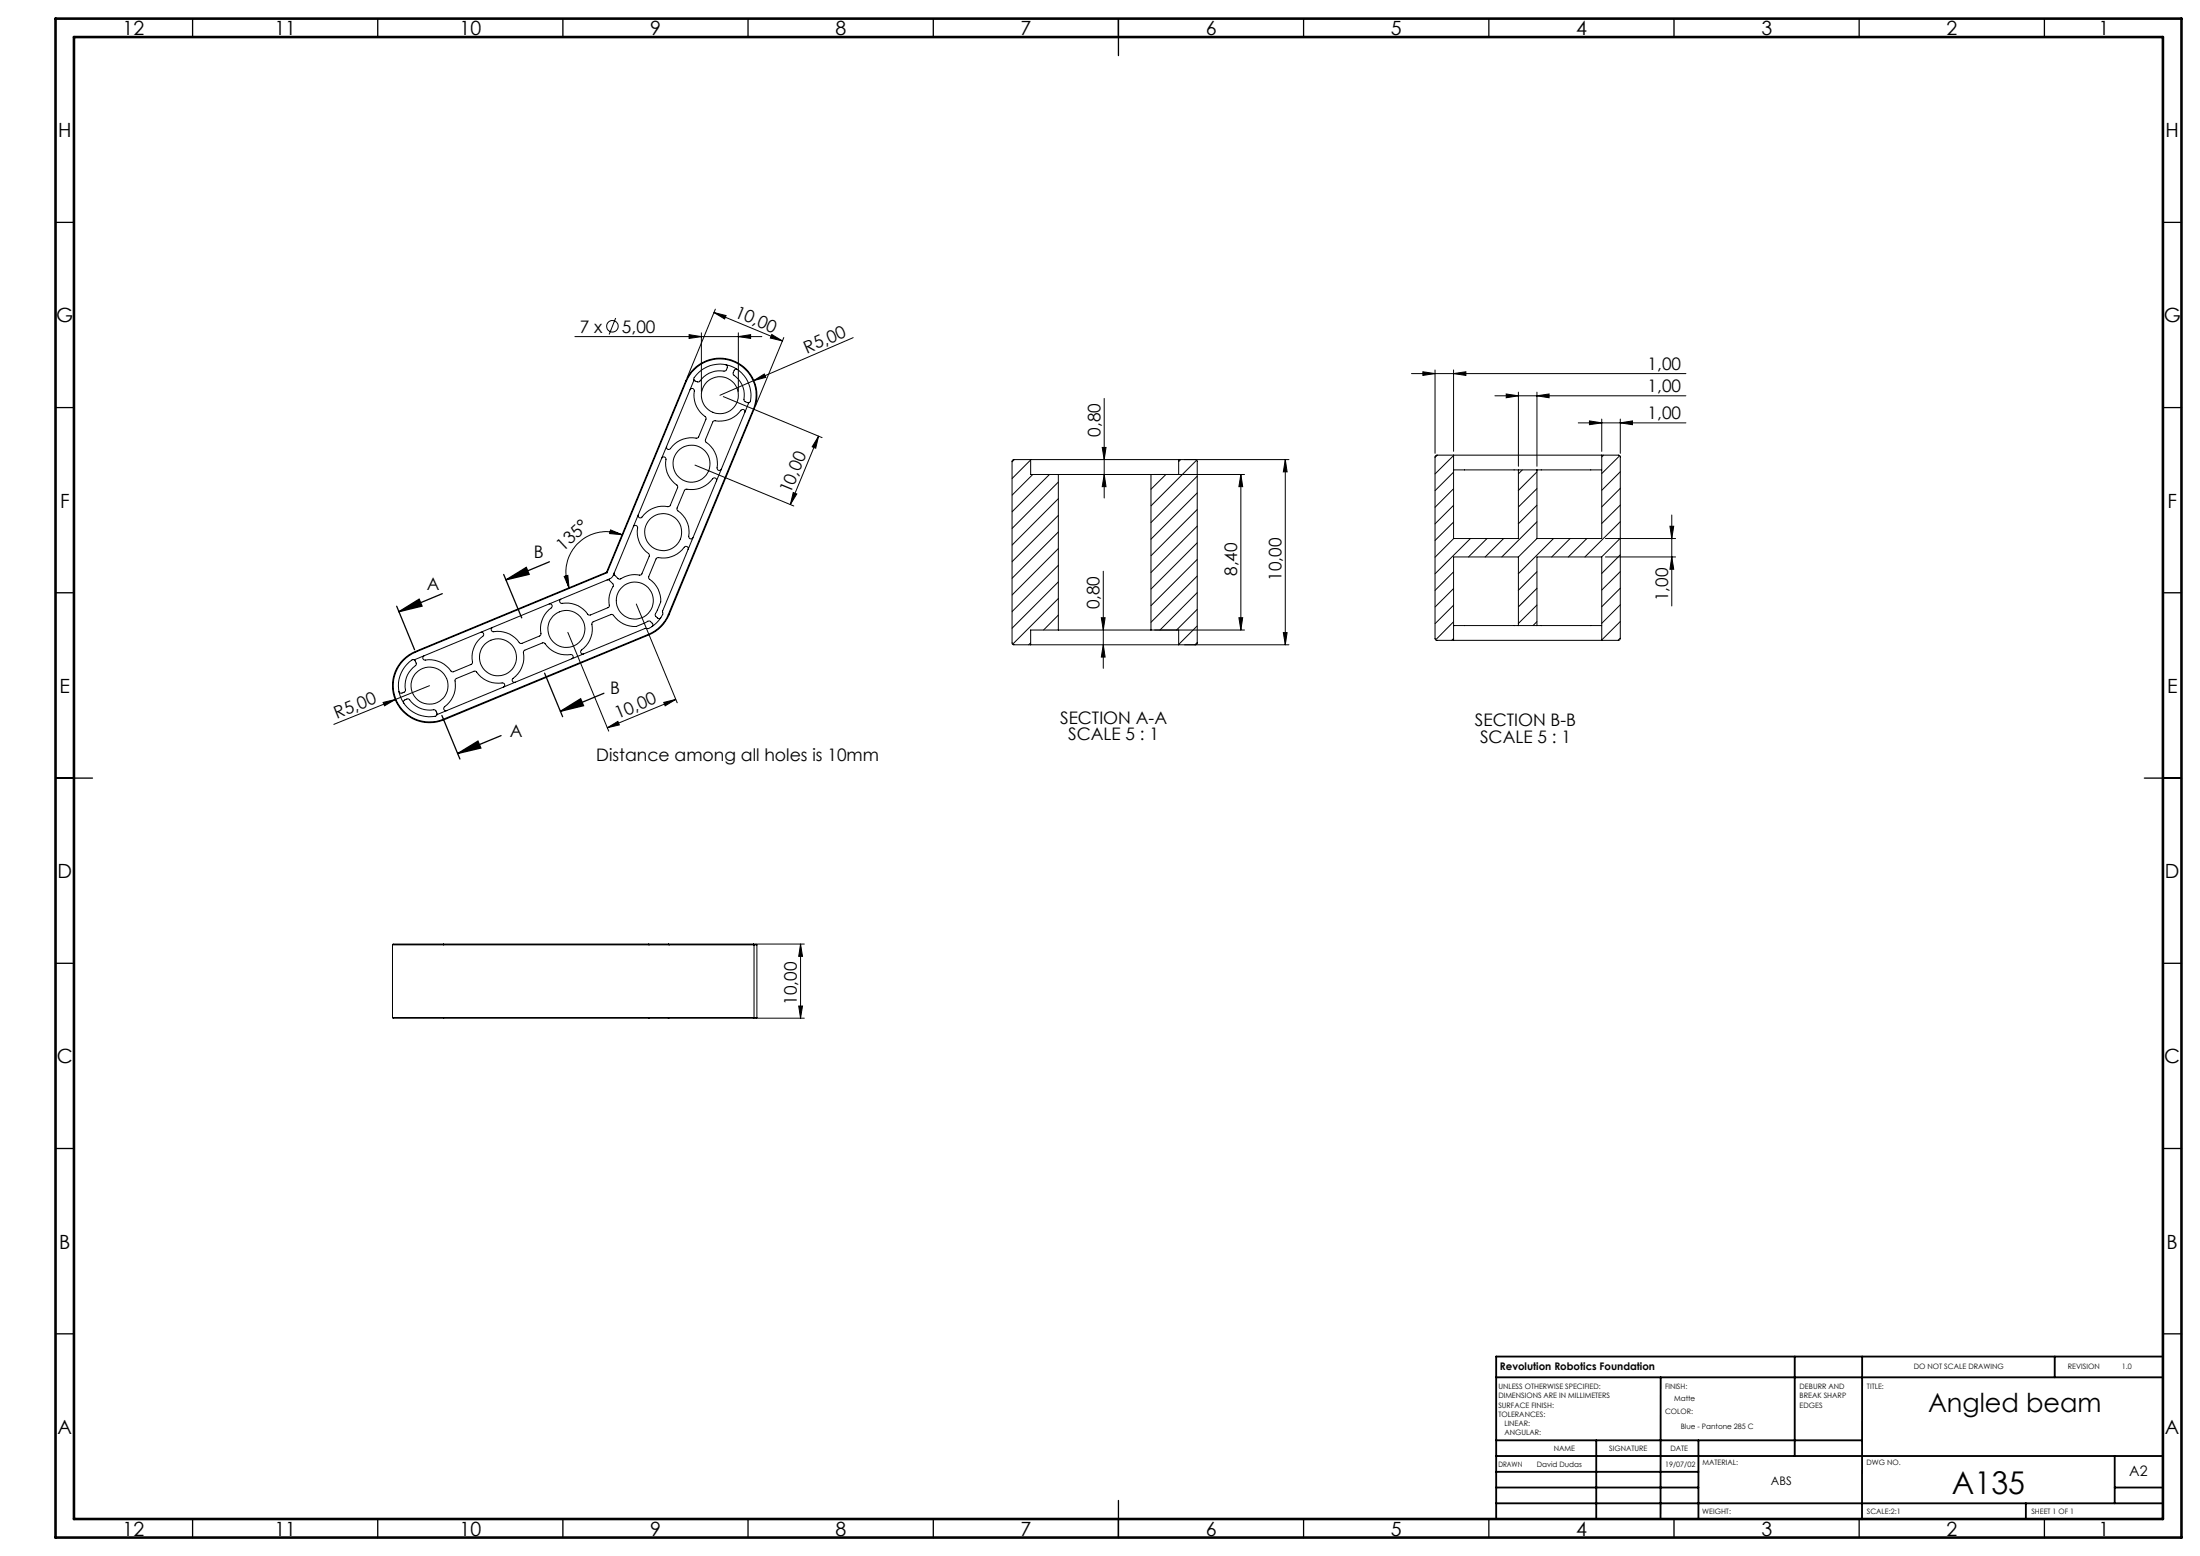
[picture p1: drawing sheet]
<svg xmlns="http://www.w3.org/2000/svg" width="594mm" height="420mm" viewBox="0 0 594 420" stroke-linecap="round" stroke-linejoin="round" font-family="sans-serif">
<g fill="none" stroke="#000" stroke-width=".27">
<path d="M155.2 90.9h50.5M166.2 85.8l-1.7 4.5M186.1 90.3l3.3 .6-3.3 .5zM189.4 89.8v15.9M192.8 84.4l3.2 .8-.3 .9zM192.8 84.4l18.4 7.6M193.1 83.4l-7.6 18.5M195.9 98.4a.6 .6 0 0 1 .5 .9l-.5 .8a7.6 7.6 0 0 0-7.2 3l-1-.2-.3-.3M199.1 99.7a.6 .6 0 0 0-.9 .3l-.3 1a7.3 7.3 0 0 1 3 7.2l1.3 .5M199.4 90.9l3.3-.6v1.1zM199.4 89.8v15.9M208.4 90.3l2.8 1.7-3.2-.8z"/>
<path d="M211.6 91.1l-7.6 18.5M230.4 91.1l-26.8 11.6M387.5 99.9v22.5M392.5 99.9v21.9M185.1 102.9a10 10 0 0 1 13.1-5.4 10 10 0 0 1 5.4 13M185.1 102.9h.2M185.1 102.9l-21.3 51.6M185.3 102.9a9.8 9.8 0 0 1 12.8-5.3 9.8 9.8 0 0 1 5.3 12.8M185.3 102.9l-21.4 51.7M186.3 105.2a.61 .61 0 0 1 .7-.3 .61 .61 0 0 1 .5 .6 7.7 7.7 0 0 0 3.1 7.3v.3l-2 4.8-.3 .3a7.6 7.6 0 0 0-7.4 3l-.7 .1-.2-.8M187.4 102.6l-.1-.2a8.3 8.3 0 0 1 9.7-3.7 8.3 8.3 0 0 1 5.7 8.6l-.1 .9-.4 .5M187.4 102.6l-21.9 52.8-.3 .5-.5 .3-52.8 21.9"/>
<path d="M195.3 107.1l26.7 11M201.1 111.4a.6 .6 0 0 0-.3-.8 .6 .6 0 0 0-.7 .2 7.4 7.4 0 0 1-7.3 2.8l-.3 .2-2 4.9v.5a7.4 7.4 0 0 1 3.1 7.3l.5 .5 .4-.1 .3-.3M202.2 108.7l-23.3 56.2 .1 .5a6.7 6.7 0 0 1-4.2 4.3l-.6-.1-56.2 23.3M203.4 110.4l.2 .1M203.4 110.4l-23 55.5M203.6 102.7l2.8-1.8 .4 1zM203.6 102.7l-9.2 4M203.6 110.5l-22.9 55.4M221 117.7l-7.6 18.5M221 117.7l-.8 3.3-.9-.4zM298.1 107.5v26.9M381.1 100.8h74.1"/>
<path d="M384.2 100.3l3.3 .5-3.3 .5zM392.5 100.8l3.3-.5v1zM403.6 106.8h51.6M406.7 106.3l3.3 .5-3.3 .6zM410 105.9v20M415 106.8l3.3-.5v1.1zM415 105.9v20M426.1 114.1h29.1M429.2 113.6l3.3 .5-3.3 .5zM432.5 113.1v8.7M437.5 114.1l3.3-.5v1zM437.5 113.1v9.3"/>
<path d="M178.6 123.7a.61 .61 0 0 1 .8-.4 .61 .61 0 0 1 .4 .7 7.4 7.4 0 0 0 3.1 7.1l.1 .5-2 4.8-.4 .3a7.8 7.8 0 0 0-7.6 3.1l-.6-.2-.1-.6M187.6 125.5l26.7 11.1M193.4 129.8a.59 .59 0 0 0-.2-.7 .59 .59 0 0 0-.8 .1 7.6 7.6 0 0 1-7.3 2.9l-2.3 5v.5a7.5 7.5 0 0 1 3.2 7.4l.2 .4 .4 .1 .5-.4M214.2 132.9l.9 .4-1.7 2.9zM273.9 124.1l-.6 .6M278.3 124.2l-5 5M278.3 124.1h-4.7l-.3 .4v49.2l.3 .3h4.7M278.3 124.1h39.9M278.3 124.1v4h7.4M278.8 128.1l-5.5 5.5M283.4 128.1l-10.1 10M285.7 130.1l-12.4 12.5"/>
<path d="M285.7 134.6l-12.4 12.5M285.7 139.1l-12.4 12.5M285.7 128.1h25.1M285.7 128.1v42M297.6 120.8h1l-.5 3.3zM298.1 128.1l.5 3.3h-1zM310.8 128.1h25.2M310.8 128.1v42M314.8 128.1l-4 4M318.2 124.1h29.8M318.2 124.1v4M318.8 124.1l-.6 .5"/>
<path d="M322.8 124.1l.5 .4v49.2l-.5 .3M323.1 124.2l-12.3 12.3M323.3 128.5l-12.5 12.6M323.3 133.1l-12.5 12.4M323.3 137.5l-12.5 12.5M335 128.1l.5 3.3h-1zM335 128.1v42M347 124.1l.5 3.3h-1zM347 124.1v49.9M388.1 122.9l-.6 .6M392.5 122.9h-4.6l-.4 .4v49l.4 .5h4.6M392.5 126.8h17.5"/>
<path d="M392.5 122.9h40M392.5 122.9v22.5h17.5v-18.6M392.5 123l-5 4.9M392.5 127.4l-5 5.1M392.5 131.9l-5 5M392.5 136.4l-5 5M410 126.8h5M411 126.8l-1 1.1M415 126.8h17.5M415 126.8v18.6M415 127.4l-5 5M415 131.9l-5 5"/>
<path d="M415 136.4l-5 5M432.5 122.9h4.6l.4 .4v49l-.4 .5h-4.6M432.5 122.9v22.5h-17.5M433 122.9l-.5 .4M437.3 123l-4.8 4.8M437.5 127.3l-5 5M437.5 131.8l-5 5M437.5 136.3l-5 5M451.4 139v24.6M152.3 155.6l1-.3 .3 3.4zM163.8 154.5l.1 .1M163.8 154.5l-51.7 21.3"/>
<path d="M163.9 156.5l.6 .1 1.1 1.3a8.8 8.8 0 0 0-1.1 5.9l-5.1 2.2h-.5a7.6 7.6 0 0 0-7.5-3.2l-.3-.6 .3-.5M163.9 154.6l-51.7 21.4M164.9 143l3.1 1.3-3.4-.3zM168 144.3a11 11 0 0 0-12 2.4 11 11 0 0 0-2.4 12M171 142.2a.61 .61 0 0 1 .7-.4 .61 .61 0 0 1 .5 .7 7.7 7.7 0 0 0 3.1 7.2v.4l-2.2 5.1a8.8 8.8 0 0 0-5.9 1.1l-1.3-1.1-.1-.6M185.8 148.3a.59 .59 0 0 0-.3-.8 .59 .59 0 0 0-.8 .2 7.6 7.6 0 0 1-7.3 2.9l-.3 .3-1.9 4.7v.5a7.5 7.5 0 0 1 3.2 6.4l-.9 2.1a1.66 1.66 0 0 0-.4 1.8l.4 .4a.58 .58 0 0 0 .9-.1M285.7 143.6l-12.4 12.5M285.7 148.1l-12.4 12.5M285.7 152.6l-12.4 12.5M285.7 157.1l-12.4 12.5M297.9 154.2v26.2M323.3 142l-12.5 12.5"/>
<path d="M323.3 146.5l-12.5 12.5M323.3 151l-12.5 12.5M323.3 155.5l-12.5 12.5M323.3 160l-10.1 10.1M392.5 140.9l-5 5M392.5 154.4l-5 5M392.5 158.9l-5 4.9M392.5 145.4l-5 5M397 145.4l-9.5 9.5M401.5 145.4l-5 4.9M406 145.4l-5 4.9M410 150.3v18.6"/>
<path d="M410 150.3h-17.5v22.5M415 140.8l-9.5 9.5M415 145.4l-5 4.9M415 154.3l-5 5M415 158.8l-5 5M419.5 145.4l-9.5 9.5M423.9 145.4l-4.9 4.9M428.4 145.4l-5 4.9M433.5 145.4h18.9M433.5 150.3h18.9M437.5 140.8l-9.6 9.5M437.5 145.3l-5.1 5"/>
<path d="M437.5 149.8l-5 5M437.5 154.3l-5 5M437.5 158.8l-5 5M450.9 142h1l-.5 3.4zM451.4 150.3l.5 3.4h-1zM111.9 178.1l-.3-.1a8.3 8.3 0 0 0-3.4 10.3 8.3 8.3 0 0 0 9.7 4.8l.1-.2M111.9 178.1l.5 1.3a7.3 7.3 0 0 0-3 7.2l-.9 .5a.59 .59 0 0 1-.8-.5M112.1 175.8a10 10 0 0 0-5.4 13.1 10 10 0 0 0 13.1 5.4M112.1 175.8l.1 .2M112.2 176a9.8 9.8 0 0 0-5.3 12.8 9.8 9.8 0 0 0 12.8 5.3M129.8 170.7a.6 .6 0 0 1 .7 .3 .6 .6 0 0 1-.1 .7 7.5 7.5 0 0 0-2.9 7.4l-5.1 2.2h-.4a7.5 7.5 0 0 0-7.4-3.1l-.4-.5v-.4l.3-.3M148.3 163a.61 .61 0 0 1 .7 .3 .61 .61 0 0 1-.2 .8 7.5 7.5 0 0 0-2.8 7.3l-5.1 2.3h-.5a7.6 7.6 0 0 0-7.5-3.3l-.3-.5 .4-.5"/>
<path d="M153.3 170.7l11.1 26.7M154.4 177.8a.59 .59 0 0 0 .3-.7 .59 .59 0 0 0-.6-.4 7.6 7.6 0 0 1-7.2-3.2l-5.2 2-.3 .4a7.8 7.8 0 0 1-3.1 7.6l.2 .6h.6M171.8 163l11 26.7M175.2 171.2v.2M175.2 171.2l-55.5 22.9M175.2 171.4l-55.4 22.9M176 169.1a.58 .58 0 0 0 .1-.9l-.7-.6-1.3 .6a6.1 6.1 0 0 1-7.9-1.4l-.6-.8-.5-.2-4.9 2-.4 .4a7.8 7.8 0 0 1-3 7.6l.2 .6 .6 .1M180.4 165.9a9.9 9.9 0 0 1-5.2 5.3M180.4 165.9h.3M180.7 165.9a10.2 10.2 0 0 1-5.5 5.5M278.3 173.5l-.6 .5M278.3 174h39.9"/>
<path d="M285.7 161.6l-12.3 12.3M285.7 166l-3.9 4.1M285.7 170.1h25.1M285.7 170.1h-7.4v3.9M297.4 166.7h1l-.5 3.4zM297.9 174l.5 3.4h-1zM310.8 170.1h25.2M318.2 174h29.8M318.2 170.1v3.9M323.3 164.5l-5.6 5.6M323.3 169l-5.1 5M323.3 173.4l-.6 .6"/>
<path d="M334.5 166.7h1l-.5 3.4zM346.5 170.8h1l-.5 3.2zM392.5 168.9h17.5M392.5 172.8h40M392.5 163.4l-5 5M392.5 167.8l-4.9 4.9M392.5 172.3l-.5 .5M410 168.9h5M415 168.9h17.5M415 168.9v-18.6h17.5v22.5M415 163.3l-5 5M415 167.8l-1.1 1.1"/>
<path d="M437.5 163.2l-5 5.1M437.5 167.8l-5 4.9M437.5 172.2l-.7 .6M103.4 189.6l3.3-.8-2.9 1.7zM106.7 188.8l-16.6 6.7M109 189.8a.56 .56 0 0 1 .3-.9l1-.3a7.3 7.3 0 0 0 7.2 3l.5 1.3M116 185.1l-9.3 3.7M119.7 194.1l.1 .2M135.9 185.5a.6 .6 0 0 0 .3-.7 .6 .6 0 0 0-.6-.5 7.6 7.6 0 0 1-7.2-3.1l-5.2 1.9-.3 .4a7.6 7.6 0 0 1-3.1 7.6l.2 .6 .7 .1M164 196.4l2.8-1.7 .4 1zM179.2 189.6l3.3-.8-2.9 1.7zM182.5 188.8l-18.5 7.6"/>
<path d="M106 255h13.8M106 255v19.7M119.7 254.8h-13.6l-.1 .2M119.7 254.8l.1 .2M119.7 254.8h55.5M119.8 255h55.4M175.2 254.8v.2M175.2 254.8h5.2M175.2 255h5.5M180.4 254.8l.3 .2M180.4 254.8h23M180.7 255h22.9"/>
<path d="M203.4 254.8h.8l.2 .2M203.4 254.8l.2 .2M203.6 255h.8M203.6 255v19.7M204.4 255v19.7M204.4 254.8h12.8M216.1 254.8v20M216.1 254.8l.6 3.3h-1zM106 274.7l.1 .1h13.6M106 274.7h13.8M119.7 274.8h55.5M119.8 274.7l-.1 .1"/>
<path d="M119.8 274.7h55.4M175.2 274.8h5.2M175.2 274.7v.1M175.2 274.7h5.5M180.4 274.8h23M180.7 274.7l-.3 .1M180.7 274.7h22.9M203.6 274.7l-.2 .1M203.6 274.7h.8M204.4 274.7l-.1 .1h-.9M204.4 274.8h12.8M215.7 271.6h1l-.6 3.2z"/>
<circle cx="165.3" cy="88.1" r="1.55"/>
<circle cx="194.4" cy="106.7" r="5"/>
<circle cx="186.7" cy="125.2" r="5"/>
<circle cx="179.1" cy="143.6" r="5"/>
<circle cx="134.5" cy="177.4" r="5"/>
<circle cx="152.9" cy="169.8" r="5"/>
<circle cx="171.4" cy="162.1" r="5"/>
<circle cx="116" cy="185.1" r="5"/>
</g>
<g fill="none" stroke="#000" stroke-width=".35">
<path d="M52 5v5M102 5v5M152 5v5M202 5v5M252 5v5M302 5v10M352 5v5M402 5v5M452 5v5M502 5v5M552 5v5M15 60h5"/>
<path d="M584 60h5M15 110h5M584 110h5M136 155.1l4.9 11.7M136.6 156.5l5.5-3.3 .8 1.8zM148.3 151.6l-11.7 4.9M15 160h5M107.1 163.6l4.8 11.8M107.7 165.1l5.5-3.4 .7 1.9zM119.4 160.2l-11.7 4.9M584 160h5M119.3 193.1l4.9 11.8"/>
<path d="M135.3 198.6l-11.7 4.8M147 181.7l4.9 11.7M151.3 192l5.5-3.4 .8 1.9zM163.1 187.1l-11.8 4.9M15 210h10M123.6 203.4l5.4-3.4 .8 1.9zM579 210h10M15 260h5M584 260h5M15 310h5M584 310h5M15 360h5"/>
<path d="M584 360h5M52 410v5M102 410v5M152 410v5M202 410v5M252 410v5M302 405v10M352 410v5M402 410v5M452 410v5M502 410v5M552 410v5"/>
</g>
<g fill="none" stroke="#000" stroke-width=".5">
<path d="M404 371.8h180M448.4 371.8l-.1 38.3M484.6 366.2v26.8M502.8 366.2l-.1 43.9M554.8 366.2v5.6M584 366.2h-180v43.8M404 388.8h98.8M404 397.3h54.6M404 393h180M431 388.8v21.2M458.6 388.8v21.2M571 393v12.8"/>
<path d="M404 405.8h180M404 401.5h54.6M547 405.8v4.2M571 401.5h13"/>
</g>
<path d="M15 5h574v410h-574zM20 10h564v400h-564z" fill="none" stroke="#000" stroke-width=".7"/>
<g fill="#000">
<path d="M203.6 102.7l2.8-1.8 .4 1zM103.4 189.6l3.3-.8-2.9 1.7z"/>
<path d="M186.1 90.3l3.3 .6-3.3 .5zM199.4 90.9l3.3-.6v1.1z"/>
<path d="M192.8 84.4l3.2 .8-.3 .9zM208.4 90.3l2.8 1.7-3.2-.8z"/>
<path d="M384.2 100.3l3.3 .5-3.3 .5zM392.5 100.8l3.3-.5v1z"/>
<path d="M406.7 106.3l3.3 .5-3.3 .6zM415 106.8l3.3-.5v1.1z"/>
<path d="M429.2 113.6l3.3 .5-3.3 .5zM437.5 114.1l3.3-.5v1z"/>
<path d="M214.2 132.9l.9 .4-1.7 2.9zM221 117.7l-.8 3.3-.9-.4z"/>
<path d="M298.1 128.1l.5 3.3h-1zM297.6 120.8h1l-.5 3.3z"/>
<path d="M335 128.1l.5 3.3h-1zM334.5 166.7h1l-.5 3.4zM347 124.1l.5 3.3h-1zM346.5 170.8h1l-.5 3.2zM297.4 166.7h1l-.5 3.4zM297.9 174l.5 3.4h-1zM450.9 142h1l-.5 3.4zM451.4 150.3l.5 3.4h-1z"/>
<path d="M136.6 156.5l5.5-3.3 .8 1.8zM151.3 192l5.5-3.4 .8 1.9z"/>
<path d="M164.9 143l3.1 1.3-3.4-.3zM152.3 155.6l1-.3 .3 3.4z"/>
<path d="M107.7 165.1l5.5-3.4 .7 1.9zM123.6 203.4l5.4-3.4 .8 1.9z"/>
<path d="M179.2 189.6l3.3-.8-2.9 1.7zM164 196.4l2.8-1.7 .4 1z"/>
<path d="M216.1 254.8l.6 3.3h-1zM215.7 271.6h1l-.6 3.2z"/>
</g>
<text font-size="8.5" x="527" y="403.2">A135</text>
<text font-size="7.1" x="520.6" y="381">Angled beam</text>
<g font-size="5.3">
<text x="33.1" y="9.5">12</text>
<text x="74.1" y="9.5">11</text>
<text x="124.1" y="9.5">10</text>
<text x="175.6" y="9.5">9</text>
<text x="225.6" y="9.5">8</text>
<text x="275.6" y="9.5">7</text>
<text x="325.6" y="9.5">6</text>
<text x="375.6" y="9.5">5</text>
<text x="425.6" y="9.5">4</text>
<text x="475.6" y="9.5">3</text>
<text x="525.6" y="9.5">2</text>
<text x="566.6" y="9.5">1</text>
<text x="15.7" y="37">H</text>
<text x="584.7" y="37">H</text>
<text x="15.2" y="87">G</text>
<text x="584.2" y="87">G</text>
<text x="16.2" y="137">F</text>
<text x="585.2" y="137">F</text>
<text x="16.1" y="187">E</text>
<text x="585.1" y="187">E</text>
<text x="15.5" y="237">D</text>
<text x="584.5" y="237">D</text>
<text x="15.4" y="287">C</text>
<text x="584.4" y="287">C</text>
<text x="16" y="337">B</text>
<text x="585" y="337">B</text>
<text x="15.5" y="387">A</text>
<text x="584.5" y="387">A</text>
<text x="33.1" y="414.5">12</text>
<text x="74.1" y="414.5">11</text>
<text x="124.1" y="414.5">10</text>
<text x="175.6" y="414.5">9</text>
<text x="225.6" y="414.5">8</text>
<text x="275.6" y="414.5">7</text>
<text x="325.6" y="414.5">6</text>
<text x="375.6" y="414.5">5</text>
<text x="425.6" y="414.5">4</text>
<text x="475.6" y="414.5">3</text>
<text x="525.6" y="414.5">2</text>
<text x="566.6" y="414.5">1</text>
</g>
<g font-size="4.7">
<text x="156.5" y="89.8">7 x</text>
<text x="167.9" y="89.8">5,00</text>
<text x="198.2" y="85.5" transform="rotate(23 198.2 85.5)">10,00</text>
<text x="217.9" y="95.4" transform="rotate(-23 217.9 95.4)">R5,00</text>
<text x="444.9" y="99.8">1,00</text>
<text x="444.9" y="105.8">1,00</text>
<text x="444.9" y="113.1">1,00</text>
<text x="297.1" y="117.9" transform="rotate(-90 297.1 117.9)">0,80</text>
<text x="213.4" y="133.5" transform="rotate(-67 213.4 133.5)">10,00</text>
<text x="152.1" y="149" transform="rotate(-43 152.1 149)">135°</text>
<text x="144.2" y="150.7">B</text>
<text x="334" y="155.4" transform="rotate(-90 334 155.4)">8,40</text>
<text x="115.3" y="159.3">A</text>
<text x="346" y="156.7" transform="rotate(-90 346 156.7)">10,00</text>
<text x="296.9" y="164.5" transform="rotate(-90 296.9 164.5)">0,80</text>
<text x="450.4" y="162.2" transform="rotate(-90 450.4 162.2)">1,00</text>
<text x="164.8" y="187.4">B</text>
<text x="91" y="194.1" transform="rotate(-22 91 194.1)">R5,00</text>
<text x="166.8" y="194.2" transform="rotate(-23 166.8 194.2)">10,00</text>
<text x="286.2" y="195.3">SECTION A-A</text>
<text x="398.2" y="196.1">SECTION B-B</text>
<text x="137.6" y="199">A</text>
<text x="288.4" y="199.8">SCALE 5 : 1</text>
<text x="399.6" y="200.6">SCALE 5 : 1</text>
<text x="161" y="205.3">Distance among all holes is 10mm</text>
<text x="215.2" y="271.2" transform="rotate(-90 215.2 271.2)">10,00</text>
</g>
<text font-size="3.9" x="574.9" y="398.5">A2</text>
<text font-size="3.2" x="478.2" y="400.9">ABS</text>
<text font-size="2.8" x="405" y="369.9">Revolution Robotics Foundation</text>
<g font-size="2">
<text x="516.7" y="369.6">DO NOT SCALE DRAWING</text>
<text x="558.3" y="369.6">REVISION</text>
<text x="572.9" y="369.6">1.0</text>
<text x="404.6" y="374.9">UNLESS OTHERWISE SPECIFIED:</text>
<text x="404.6" y="377.4">DIMENSIONS ARE IN MILLIMETERS</text>
<text x="449.6" y="374.9">FINISH:</text>
<text x="485.9" y="374.9">DEBURR AND</text>
<text x="485.9" y="377.4">BREAK SHARP</text>
<text x="504.1" y="374.9">TITLE:</text>
<text x="404.6" y="379.9">SURFACE FINISH:</text>
<text x="404.6" y="382.4">TOLERANCES:</text>
<text x="449.6" y="381.8">COLOR:</text>
<text x="452" y="378.3">Matte</text>
<text x="485.9" y="379.9">EDGES</text>
<text x="406.2" y="384.9">LINEAR:</text>
<text x="406.2" y="387.4">ANGULAR:</text>
<text x="453.8" y="385.7">Blue - Pantone 285 C</text>
<text x="404.6" y="396">DRAWN</text>
<text x="414.9" y="396">David Dudas</text>
<text x="419.5" y="391.8">NAME</text>
<text x="434.5" y="391.7">SIGNATURE</text>
<text x="449.6" y="395.9">19/07/02</text>
<text x="451" y="391.7">DATE</text>
<text x="459.6" y="395.5">MATERIAL:</text>
<text x="504" y="395.5">DWG NO.</text>
<text x="459.6" y="408.5">WEIGHT:</text>
<text x="504.1" y="408.6">SCALE:2:1</text>
<text x="548.5" y="408.6">SHEET 1 OF 1</text>
</g>
</svg>
